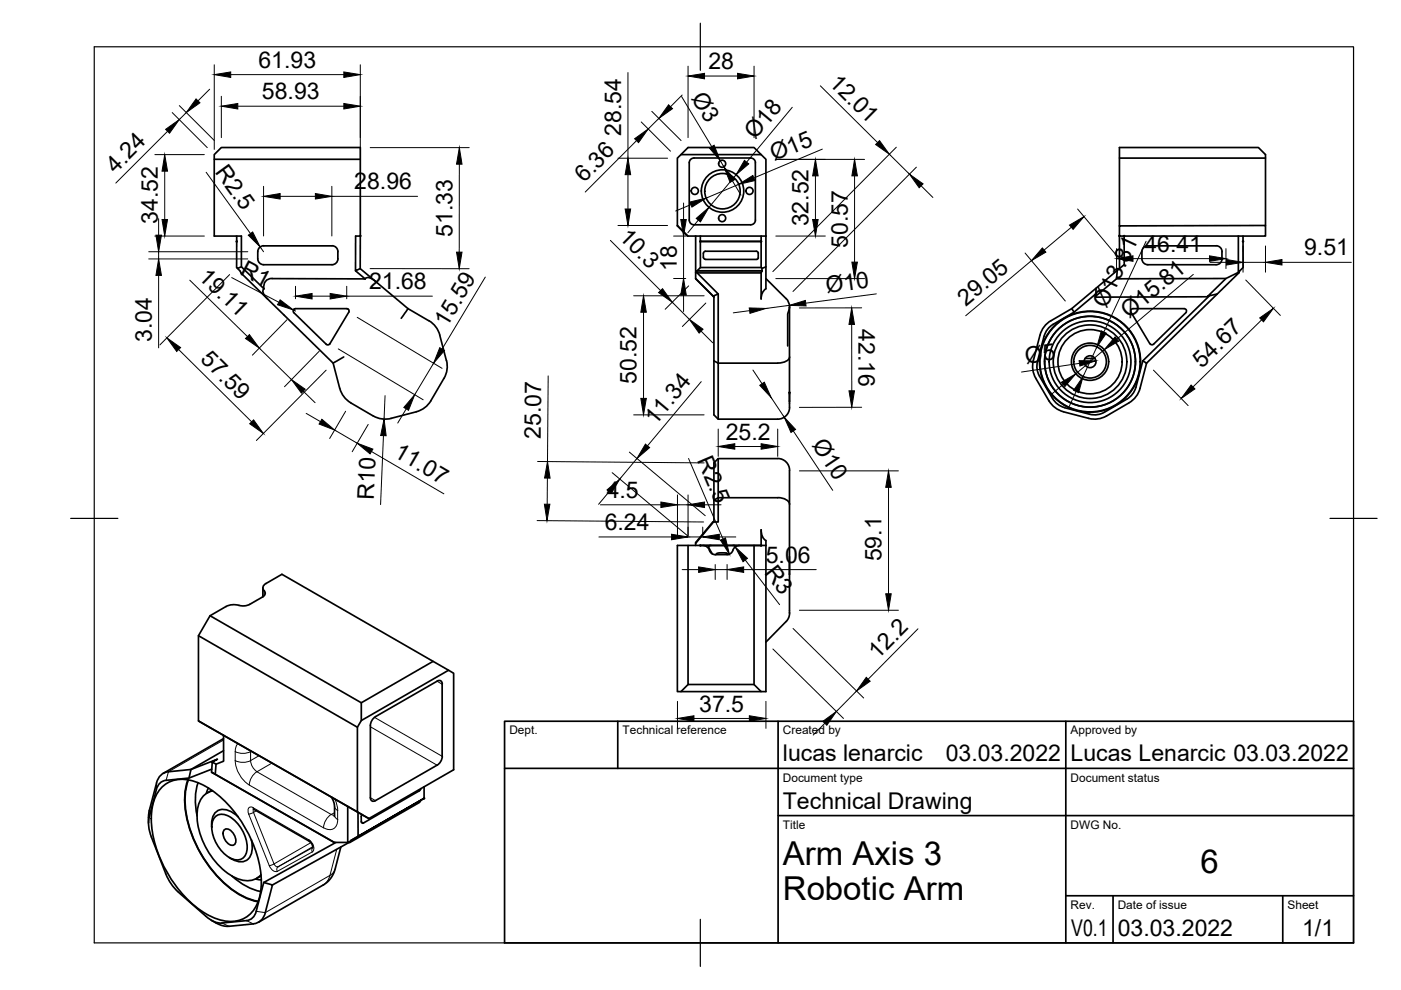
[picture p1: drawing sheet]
<svg xmlns="http://www.w3.org/2000/svg" width="297mm" height="210mm" viewBox="0 0 297 210" stroke-linecap="round" stroke-linejoin="round" font-family="sans-serif">
<!-- layer: Sichtbar -->
<g fill="none" stroke="#000" stroke-width=".36">
<path d="M45.4 33.8h31M144.4 32.8l1.5-1.5h14l1.5 1.5M160.1 34.5v12.2M160.2 34.5a1.01 1.01 0 0 0-1-1h-12.1a1.01 1.01 0 0 0-1 1v12.2a1.01 1.01 0 0 0 1 1h12.1a1.01 1.01 0 0 0 1-1M237.3 33.5h31M50.2 50.1v6.6l.2 .2 .8-.3M50.4 56.9l.5 .5 .2 .5 19.5 19.1 2.3-1.3M71.6 53.4v1.5M71.6 53.4a1.23 1.23 0 0 0-1.2-1.3h-14.5a1.26 1.26 0 0 0-1.2 1.3v1.5a1.26 1.26 0 0 0 1.2 1.2h14.5a1.26 1.26 0 0 0 1.2-1.2M75.4 57.4l2 1.7a.89 .89 0 0 1 1.3-.1l1 .7M76.4 57l10.1 8.4M76.4 50v7l-1 .4v-7.3h1v-18.8h-29.5l-1.5 1.5v17.3h5.8v6.5l4.8 4.6"/>
<path d="M77.2 59.1l-19.5-.1a1.7 1.7 0 0 0-1.8 2.2M77.2 59.1h.2M143.6 47.8v-14.3l.8-.7h17l1 1v16.3M145.9 50.1l-2.3-2.3 2.2 2.3h16.6M147.5 50.1v7.7l1-1.1v-5.5h12.9M147.5 57.8v1.2l3.9 3.9M147.5 59l3.9 4M147.8 57.4h13.8l-.2 .5-13.8-.1M147.8 57.9l4.5 4.4-.9 .4v13.8M148.5 50.1v1.1h12.9M148.5 56.7h12.9M149.1 53.7v.9"/>
<path d="M149.1 53.7l.1-.2 .4-.2h10.7h.3l.2 .4-.1 1.1-.2 .2M149.1 54.6l.3 .3 .2 .1M149.6 55h10.8M161.4 51.2v5.5l.2 .2 .8-.3M161.4 50.1v1.1M161.6 56.9l-.1 .5h-13.7M162.4 50.1v11.1a2.4 2.4 0 0 0-1 2.2v-5.5M162.4 59.1l4.5 4.5 .4 .7 .1 .8M236.7 59.1l-4.3 3.7M236.9 57.3l-4.5 3.8M237.3 50l.1 7M238.3 50.1l.1 6-1.5 1.2-.2 1.8 23.2-.1"/>
<path d="M242.6 52.3l.8-.2h14.4a1.26 1.26 0 0 1 1.3 1.3v1.5a1.26 1.26 0 0 1-1.3 1.2h-14.4a1.26 1.26 0 0 1-1.3-1.2l.1-1.9zM262.6 50.1v7.7l1-1.1-.1-6.6M262.6 57.8l-2.7 1.2-3.9 3.9 2.1-.6 4.6-4.5M268.3 47.8v-15l-1.5-1.5h-29.5v18.8h31v-2.3l-31 .1M56 61.2a.9 .9 0 0 0 0 1.3l.7 .9M62.4 65.5l-.2 .4 .1 .4 6.9 6.8h.4l.3-.2M62.4 65.5h11.2a.49 .49 0 0 1 .3 .7l-4 6.7M69.9 72.9h.1M70.6 77l1.4 5.4M86.5 65.4l-1.4 2.1M86.5 65.4l4.4 2.6M90.9 68l1.3 1.1 .6 .9 .4 1"/>
<path d="M93.2 71.1l1.4 5.3M94.7 76.4l.1 1.7-.4 1.6-3.1 5.3M151.4 76.5v11.5l.9 .9h12.6a2.51 2.51 0 0 0 2.5-2.5M151.4 76.5l.9 .5v11.9M152.3 62.3v14.7h12.6M167.4 65.1v21.3M167.4 65.1l-.4 1.5v6.8M167.4 75.7a2.23 2.23 0 0 1-2.5 1.3M219.1 76.4l-.2 1.7 .5 1.6 3 5.3M220.5 71.1l-1.4 5.3M221.4 71.3l-1.4 5.3-.1 1.6 .5 1.6 2.8 4.7M222.8 68l-.9 .7-.7 .8-.7 1.5"/>
<path d="M223.3 68.8l-1.2 1-.7 1.5M227.2 65.4l-4.4 2.6M230.1 76h2M232.4 62.3l-4.7 3.9-4.4 2.6M242.3 76.5l-1.5 5.6-.7 1.4-1.2 1.1-4.8 2.8M242.3 76.5l.8 .5-1.4 5.4M244.6 73l-.4 .1-.4-.2-4-6.7-.1-.3 .2-.3 .3-.2h10.9l.3 .2 .2 .3-.2 .4-6.8 6.7M256 62.9l-23.6 .1v-1.9l-5.2 4.3 .5 .8M256.4 62.7l-14.1 13.8M258.1 62.3l-15 14.7M72 82.3l.5 1.1 .6 .9 1.3 1.1M74.3 85.4l5.3 3 1.7 .5 1.6-.2"/>
<path d="M91.3 85l-1 1.3-1.5 .8-5.9 1.6M152.3 97.2v8.3h12.6a2.18 2.18 0 0 1 2.5 1.5M167.4 83.3v1.9M167.4 99.7v22.1M167.4 99.7a2.48 2.48 0 0 0-2.5-2.5h-12.6l-.9 .9v12.6M222.4 85l.7 .9 .8 .7 1.6 .7M223.2 84.5l1.1 1.2 1.4 .7M225.4 87.3l5.4 1.4M225.7 86.4l5.9 1.5 1.6-.1 .9-.4M241.7 82.3l-.7 1.6-1.1 1.2-5.3 3.1-1 .4-1.1 .3-1.7-.2M145.9 115.6v29.5h14l1.5 1.5M148.5 115.6h12.9v-3.3a2.56 2.56 0 0 0 1 2.3v32h-18.8v-31h18.8"/>
<path d="M149 115.6a1.71 1.71 0 0 1 1.6 1.5l.6 .4 .4 .1M150.7 115.6l-.4 .1-.1 .3 .8 1.4M151.3 110.7l-3.8 4.5M151.4 106l.9-.5v5.2h-1.2l-3.6 4.3v.6M151.6 117.6h2.6M154.4 117.6l-.4-.3-.9-.1-1 .1-.3 .3M155.4 115.6l.5 .1 .1 .2M156.8 115.6a1.71 1.71 0 0 0-1.6 1.5l-.6 .4-.4 .1M159.9 115.6v29.5M167.4 118v11.8a2.43 2.43 0 0 1-.7 2M42.1 134.8l33.7 19.4M44.5 130.5l32.1 18.5 15.2-8.8 3.3 1.9"/>
<path d="M47.9 128.6l-3.4 1.9-2.4 4.3v18.1l36.1 20.7 18-10.4v-20.5l-1.1-.6-18.5 10.7-.8 1.4v17.9M50.7 128.3l.9 .2 .9-.2 3.2-1.7a.91 .91 0 0 0 .5-.8 .91 .91 0 0 0-.4-.9 1 1 0 0 1 .6-1.2l3.4-1.9 32 18.4M50.7 128.4l-1.5-.2-1.3 .4M55.7 124.6v1.9M166.7 131.8l-4.3 4.3M42.1 152.9l36.1 20.7M47.4 155.9v5.5l-1.6 .6-.2 2.2 25.3 14.4M47.4 159.2l-6.9 3.9-4.8 .5a2.91 2.91 0 0 0-2.5 2.4l-1.6 5.9M47.4 156.6l-12.8 7.4M76.6 149v3.8M78.5 153.8a2.36 2.36 0 0 1 1.1-1.9l13.1-7.5a.66 .66 0 0 1 .7 0 .66 .66 0 0 1 .3 .7l.1 15.3a2.36 2.36 0 0 1-1.1 1.8M78.5 153.8v15.3"/>
<path d="M145.9 145.1l-1.5 1.5M31.7 171.9l-.2 2.6M32.1 177.5l3 7.7 1 1.9 1.7 2.1 5.9 5.1M33.1 167.4l-1.6 6.4 .1 1.7 .5 1.9M34.6 166.6a6.9 6.9 0 0 1 7.8-.5 24.6 24.6 0 0 1 11.6 13.7 17.2 17.2 0 0 1 .7 11.4 6.2 6.2 0 0 1-8.3 3.8 21.3 21.3 0 0 1-10.9-9.9 21.4 21.4 0 0 1-3.1-14.4 7.4 7.4 0 0 1 2.2-4.1zM39.8 165.4a17.2 17.2 0 0 0 .9 11.7 24.9 24.9 0 0 0 11 13.1l3 1M39.9 165.4a17 17 0 0 0 .9 11.7 24.7 24.7 0 0 0 11 13l3 1M40.1 165l.4-1.9 5.6-2.1-1.1 .6-.1 2.1 25.9 14.9h2.9M42 166a13 13 0 0 0-.2 6.9M44.2 167.1l-.5 1.1M44.9 163.7l.7 .5M44.9 163.1l-4.8 1.9-4.9 .5a2.35 2.35 0 0 0-2 1.9"/>
<path d="M44.9 167.6l-1 .5M45 161.6l.8 .4M45.1 167.7a4.6 4.6 0 0 0-3.3 4.8 15.8 15.8 0 0 0 8.5 13.8 4.3 4.3 0 0 0 5-.8M45.5 173.3a2.71 2.71 0 0 1 3.8 .3 8 8 0 0 1 3 6.9 2.21 2.21 0 0 1-3.7 1.3 7.9 7.9 0 0 1-3.6-7.3zM47.6 175.9a1.56 1.56 0 0 1 2 1 1.56 1.56 0 0 1-.1 2.3 2.37 2.37 0 0 1-1.9-3.3zM50.5 173.2a3.9 3.9 0 0 0-4.3-1.3 3.3 3.3 0 0 0-1.3 3.4M53.3 178a3.9 3.9 0 0 1-1 4.4 3 3 0 0 1-3.1-.3M53.7 171.5l12 6.9 .5 .8 .1 .5M70.3 169l.6 1.7v2.4M71.2 178.6l-15.3 8.5M72.3 179.6l-1.5 5.5-.7 1.1-.6 .8-.8 .6-13.9 7.9M73.7 171v7.6h.3l.4-.4 1.5-.9v-5.1"/>
<path d="M74 178.6l-16.2 9M75.9 177.3l14-8-15.5 8.9M76.6 173.1v1.1M76.7 172.7l-.1 .4M89.2 167.2l-.3 .5-11.8 6.8-.4-.1-.1-.2M89.3 169.6l-.4 .5-14.9 8.5M89.9 166.8v2.5M92.7 162.2l-13.1 7.5a.68 .68 0 0 1-.7 .1 .68 .68 0 0 1-.4-.7M43.7 194.3l.6 .5a4.4 4.4 0 0 0 2.8 .9l5.2-.5M44.8 195.1l1 .6M45.8 195.7l.9 .4 1.4 .3 5.6-.5M48.6 181.8l.5 .4"/>
<path d="M49.1 185.7a13.4 13.4 0 0 0 6.2 3.3M54.2 186.4l1.2 .2M55.4 185.7l-1 .6M55.9 187.1l-1.6 6.1a2.38 2.38 0 0 1-2 2M55.9 187.1l1.9 .5-1.6 5.9M56.3 193.5a2.91 2.91 0 0 1-2.6 2.4"/>
<circle cx="153.1" cy="34.7" r=".75"/>
<circle cx="147.3" cy="40.5" r=".75"/>
<circle cx="153.1" cy="46.3" r=".75"/>
<circle cx="153.2" cy="40.5" r="3.8"/>
<circle cx="153.2" cy="40.5" r="4.5"/>
<circle cx="158.9" cy="40.5" r=".75"/>
<circle cx="231.1" cy="76.7" r="10.6"/>
<circle cx="231.1" cy="76.7" r="9.6"/>
<circle cx="231.1" cy="76.7" r="7.8"/>
<circle cx="231.1" cy="76.7" r="6.8"/>
<circle cx="231.1" cy="76.7" r="3.9"/>
<circle cx="231.1" cy="76.7" r="1.26"/>
<circle cx="231.1" cy="76.7" r="3.5"/>
<circle cx="231.1" cy="76.7" r="8.7"/>
<circle cx="231.1" cy="76.7" r="10.7"/>
</g>
<g fill="#000" stroke="#000" stroke-width=".21">
<circle cx="50.2" cy="51.2" r=".17"/>
<circle cx="76.4" cy="50" r=".17"/>
<circle cx="148.5" cy="51.2" r=".17"/>
<circle cx="161.4" cy="51.2" r=".17"/>
<circle cx="237.3" cy="50" r=".17"/>
<circle cx="238.3" cy="50.1" r=".17"/>
<circle cx="263.5" cy="51.2" r=".17"/>
<circle cx="167.4" cy="83.2" r=".17"/>
<circle cx="148.5" cy="115.6" r=".17"/>
<circle cx="161.4" cy="115.6" r=".17"/>
<circle cx="89.9" cy="169.3" r=".17"/>
</g>
<!-- layer: Sichtbar schmal -->
<g fill="none" stroke="#000" stroke-width=".21">
<path d="M56 125.3v1M47.4 156.9l-11.7 6.7-.5 1.9M49.9 159.4v1.9a3.7 3.7 0 0 0 3.2 0M49.9 159.4a3.7 3.7 0 0 0 3.2 0M50.4 157.6l-.4 .9-.1 .8M53.1 159.4v1.9M53.1 159.2v.2M53.3 159.3l-.2 .1M78.5 154.1l14.2 8.1M79.4 152.1l14.3 8.3M92.7 144.4l1 .7M31.6 171.9v1.4"/>
<path d="M33.2 166l-.1 1.4M49.9 161.3a6.6 6.6 0 0 0 3 5.1M52.9 166.4l15.7 9.1M53.1 161.3l.4 1.3 1 1M53.7 171.2a.74 .74 0 0 0-1 .1 .74 .74 0 0 0-.1 .9l4.5 11.3a1.54 1.54 0 0 0 1.7 1.2M53.7 172.2l4.4 11M53.8 172.3l-1.1 .3M53.8 171.6l-.1 .6M53.8 171.6l-.1-.4 11.7 6.8M54.3 171.9l-.6 .3M54.5 163.6l15.7 9.1M54.5 163.6a3.6 3.6 0 0 0-1.6 2.8"/>
<path d="M54.9 160.2l-1.8 1.1M57.7 161.8l-3.2 1.8M65.5 178l.1 .4M65.5 178a1.81 1.81 0 0 1 .7 2.6M65.9 178.7l-7.8 4.5M66.3 179.5l-7.4 4.3M69.8 173l.4-.3 .7 .1 .2 .5 .5 .5a1.83 1.83 0 0 1-.9 1.9 1.83 1.83 0 0 1-2.1-.2 3.5 3.5 0 0 1 1.2-2.5zM70.9 170.9l.2 .5 .5 .5M70.9 172.3l-.7 .4M71 169.4l.4 1 .2 1.5M71.6 171.9v1.9M76.6 174.2l.5 .3"/>
<path d="M78.5 169.1l1.1 .6M88.7 167.5l.2 .2M47.1 195.7l1.4 .7M52.3 195.2l1.4 .7M58.1 183.2l.4 .5 .5 .1M58.1 183.2l-1 .3M66.2 180.6l-7.4 4.2a.72 .72 0 0 1 .2-1M66.2 180.6a.74 .74 0 0 1 .1-.9l-7.4 4.1M71.1 184.3l-.5 .8-.6 .5-.2 .5a2.97 2.97 0 0 1-1.3 1.5M71.4 180.1l-1.4 5.5-13.8 7.9-1.9-.3"/>
</g>
<!-- layer: Border -->
<path d="M20 9.9h267v190h-267zM148.5 4.9v10M15 109.9h10M282 109.9h10M148.5 194.9v10" fill="none" stroke="#000" stroke-width=".25"/>
<!-- layer: TitleBlock -->
<path d="M107 152.9h180v47h-180zM131 152.9v10M165 152.9v47M226 152.9v47M107 162.9h180M165 172.9h122M226 189.9h61M236 189.9v10M272 189.9v10" fill="none" stroke="#000" stroke-width=".36"/>
<!-- layer: Dimensions -->
<g fill="none" stroke="#000" stroke-width=".21">
<path d="M44.4 18.9l-2.4 2.5M45.4 13.7v18M48.9 15.8h24M76.4 13.7v18M133.1 15.4v18.1M145.9 14v15.2M149.4 16.1h7M159.9 14v15.2M173.9 18.2l12.2 12M32.8 32.8h10.5M34.9 36.3v10.2M35.5 27.8l-10.9 11"/>
<path d="M36.5 23.9l7.4 7.4M38 22.4l7.4 7.4M39.5 23.9l-1.5 1.5M43.7 36.5l9.4 13M46.9 20.4v8.8M50.4 22.5h22.5M55.9 39.5v10.5M70.4 39.5v10.5M78.5 31.3h21M97.4 34.8v18.7M131 33.5h10.5M133.1 37v7.3"/>
<path d="M135 29.8l-10.9 10.9M136 25.9l6.2 6.2M138.2 23.6l6.2 6.2M139.7 25.1l-2.3 2.2M144.5 20.5l6.4 10.6M144.6 20.1l-2.4 2.5M152.7 34.1l.8 1.3M155.3 38.4l1.8 3M156.1 37.1l-5.8 6.9M156.6 39.1l-6.9 2.9M164.5 33.8h18.8M168 22.7l-9.7 11.7"/>
<path d="M172.9 37.3v9.2M174.3 31.6l-14.5 6.1M181.2 37.3v18.3M188.6 32.7l4.2 4.2M190 31.2l-26.1 26.4M194.3 35.4l-26.2 26.4M195.3 39.4l2.5 2.5M31.5 53.4h21M31.5 54.9h21M32.8 50.1h10.5M33.6 46.4v3.5M33.6 53.4v1.5"/>
<path d="M33.6 58.4v15.4M40.2 59.4l12.3 12M48.7 58.2l-14.8 14.9M49.1 58.9l10 5.2M55.2 52.4l.7 1M59.4 41.6h7.5M70.4 41.6h18.1M78.5 57h21M102.9 58.8l-9.2 15.2M129.4 51l10.7 10.6M131 47.8h10.5M142.8 50.1h2.6"/>
<path d="M142.8 59h2.6M144.9 43v3.5M144.9 50.1v8.9M146.5 43.4l-3.2 1.3M148.1 46.7l-2.3 2.7M164.5 50.1h10.5M164.5 59.1h18.8M217.3 53.7l8.6 10.1M218.7 55.3l-14 11.6M227.1 48.2l-5.7 4.8M228.5 44.3l8.5 10.2M236.7 52.7v4.3"/>
<path d="M240.2 54.8h16.2M243 51.2l-9 19.2M253 58.2l-16.2 13.7M256.5 55.6h3.5M259.9 52.7v4.3M263.5 52.1v5.6M263.5 55.6h4.8M264.1 59.4l7.4 7.5M268.3 52.1v5.6M271.8 55.6h14.7M37.9 74.1l15.5 15.3M55 73.8l6.8 6.7"/>
<path d="M60.8 67.8l-7.3 7.5M62.2 65.7l.5 .2M62.7 60.7v2.6M66.2 62.8h3.8M67.7 74.5l-7.4 7.5M69.2 78.5l-14.8 14.9M71.7 74l18 10.8M73.5 60.7v2.6M73.5 62.8h18.2M75.7 67.3l18 10.8M91.9 77l-4 6.7M116.2 79.7l-.1 18.2"/>
<path d="M134.3 62.7h15M136.4 66.2v18.3M142.5 64.1l3.7 3.6M144.9 62.5v3.6M146 60.6l-5 5M148.6 70.2l2.5 2.5M149.6 64.3l-4.9 4.9M158.9 65.9l-3.4 .4M159.6 78.5l2 2.9M167.4 64.7l-5 .7M180.6 68.8v14.1M182.7 65.3h-13.2"/>
<path d="M185.8 62.3l-15 2M228.9 77l-12.3 1.9M232.6 73.6l-3 6.2M234.1 74.1l-6 5.2M244.6 78.5l7.3 7.5M267.5 67.8l-14.6 14.2M64.3 82.9l2.5 2.5M64.9 87.6l3 1.8M71 91.2l4.7 2.8M73.3 87.2l-3.4 5.8M78.1 90l-3.4 5.8M78.8 95.7l15.3 9"/>
<path d="M81.3 92.4l-.6 14.6M81.6 83.9l-.2 5M86.1 86.7l-1.8 3M114 97.8l35.3 .3M133.4 95.9l16.1 13.4M134.3 88h15M135 97.2l-3.6 4.4M146 97.2l7.3 17.1M148.7 80.9l-11.4 13.6M152.3 91v5.8M155.8 94.7h5.6M163.5 84.3l2.8 4.1"/>
<path d="M164.9 91v5.8M168.2 91.4l8.4 12.6M169.5 99.8h21M182.7 86.4h-13.2M225.4 81.5l-2.7 2.3M228.2 83l-1.5 3.2M113.9 110.4l35.3 .3M116.1 101.4l-.1 5.5M127 113.8h15.4M127.3 107h12.8M129.2 104.2l-2.3 2.7M129.8 100.2l16.1 13.5"/>
<path d="M143.6 104.9v8.7M143.6 107h2.3M145.9 104.9v8.7M145.9 113.8h3.1M149 111.8v1.8M149.4 107h3.5M151.6 119.7v3.2M152.5 113.8h3.5M154.2 119.7v3.2M158 118.7l7.3 9.5M188.4 103.3v22.6M144.6 120.8h3.5"/>
<path d="M151.6 120.8h2.6M157.7 120.8h15.4M163.9 137.6l14.9 14.7M168.1 133.3l15 14.7M169.5 129.4h21M194.6 133.3l-10.5 10.7M143.6 148.7v5.7M147.1 152.3h11.8M162.4 148.7v5.7M174.9 153.3l-2.5 2.5M181.6 146.5l-4.3 4.3"/>
</g>
<g fill="#000" stroke="#000" stroke-width=".21">
<path d="M45.4 15.8l3.5-.5v1.1zM72.9 15.3l3.5 .5-3.5 .6zM145.9 16.1l3.5-.5v1.1zM156.4 15.6l3.5 .5-3.5 .6zM34.9 32.8l.6 3.5h-1.1zM35.1 27.4l2.9-2-2.1 2.9zM41.6 21l.8 .8-2.9 2.1zM46.9 22.5l3.5-.6v1.2zM72.9 21.9l3.5 .6-3.5 .6zM97.4 31.3l.6 3.5h-1.2zM133.1 33.5l.6 3.5h-1.2zM134.6 29.4l2.8-2.1-2 2.9z"/>
<path d="M141.8 22.2l.8 .8-2.9 2.1zM150.4 31.4l1-.6 1.3 3.3zM153.5 35.4l2.3 2.7-1 .6zM157.8 34l.9 .7-2.6 2.4zM156.6 39.1l3-1.9 .5 1.1zM172.9 33.8l.6 3.5h-1.2zM181.2 33.8l.6 3.5h-1.2zM185.7 30.6l.8-.8 2.1 2.9zM192.8 36.9l2.9 2.1-.8 .8zM33.1 49.9h1.1l-.6 3.5zM33.6 54.9l.6 3.5h-1.1zM34.4 46.5h1.1l-.6 3.6z"/>
<path d="M52.6 49.9l1-.7 1.6 3.2zM55.9 41.6l3.5-.6v1.2zM66.9 41l3.5 .6-3.5 .6zM96.8 53.5h1.2l-.6 3.5zM132.5 44.3h1.2l-.6 3.5zM144.3 46.5h1.2l-.6 3.6zM146.3 42.8l3.4-.8-3 1.9zM147.6 46.3l2.7-2.3-1.8 3zM172.3 46.5h1.2l-.6 3.6zM180.6 55.6h1.2l-.6 3.5zM221 52.6l.7 .9-3 1.8zM226.8 47.7l3-1.8-2.3 2.7z"/>
<path d="M236.7 54.8l3.5-.6v1.2zM256.4 54.2l3.5 .6-3.5 .6zM260 55l3.5 .6-3.5 .6zM268.3 55.6l3.5-.6v1.2zM35.4 71.6l2.9 2.1-.8 .8zM52 71.8l.9-.9 2.1 2.9zM59.4 63.6l2.8 2.1-3.4-1.1zM62.7 62.8l3.5-.6v1.2zM70 62.2l3.5 .6-3.5 .6zM93.2 73.7l1 .6-2.3 2.7zM136.4 62.7l.6 3.5h-1.1zM139.6 62l.9-.8 2 2.9z"/>
<path d="M144.9 59l.6 3.5h-1.2zM146.2 67.7l2.9 2.1-.9 .8zM158.9 65.3l3.5 .1-3.4 1zM167.4 64.7l3.4-1 .1 1.2zM180.6 65.3l.6 3.5h-1.2zM228.8 76.5h3.5l-3.3 1.1zM233.5 70.2l1.1 .4-2 3zM236.4 71.5l.8 .8-3.1 1.8zM267.1 67.4l2.9-2-2.1 2.8zM53.8 89l2 2.9-2.9-2.1zM61.8 80.5l2.9 2-.8 .8zM68.2 88.9l2.8 2.3-3.4-1.3z"/>
<path d="M75.7 94l3.4 1.2-.6 1zM81.4 88.9l.5 3.5-1.2-.1zM87.9 83.7l-1.3 3.3-1-.6zM135.9 84.5h1.1l-.6 3.5zM136.8 94.2l.9 .7-2.7 2.3zM152.3 94.7l3.5-.6v1.1zM161.4 94.1l3.5 .6-3.5 .5zM161.1 81.7l1-.7 1.4 3.3zM166.3 88.4l2.4 2.7-1 .6zM180 82.9h1.2l-.6 3.5zM225 81.1l3.1-1.8-2.3 2.7zM229.6 79.8l-.9 3.4-1.1-.4z"/>
<path d="M252.5 81.6l.8 .9-2.9 2zM115.4 106.9h1.2l-.6 3.5zM116.1 97.9l.5 3.5h-1.1zM128.7 103.9l2.7-2.3-1.8 3zM140.1 106.4l3.5 .6-3.5 .6zM142.4 113.3l3.5 .5-3.5 .6zM145.9 107l3.5-.6v1.2zM149 113.8l3.5-.5v1.1zM152.7 114.5l1.1-.4 .8 3.4zM155.9 116l2.6 2.4-1 .7zM188.4 99.8l.6 3.5h-1.2zM148.1 120.2l3.5 .6-3.5 .6z"/>
<path d="M154.2 120.8l3.5-.6v1.2zM187.8 125.9h1.2l-.6 3.5zM143.6 152.3l3.5-.5v1.1zM158.9 151.8l3.5 .5-3.5 .6zM174.5 152.9l2.8-2.1-2 3zM183.7 143.6l.8 .8-2.9 2.1z"/>
</g>
<g font-size="7">
<text x="166" y="183.4">Arm Axis 3</text>
<text x="254.5" y="185.2">6</text>
<text x="166" y="190.9">Robotic Arm</text>
</g>
<g font-size="4.9">
<text x="54.8" y="14.4">61.93</text>
<text x="150.2" y="14.7">28</text>
<text x="175.6" y="17.8" transform="rotate(45 175.6 17.8)">12.01</text>
<text x="55.5" y="21.1">58.93</text>
<text x="146.5" y="20.7" transform="rotate(59 146.5 20.7)">Ø3</text>
<text x="131.7" y="28.8" transform="rotate(-90 131.7 28.8)">28.54</text>
<text x="160.1" y="29.8" transform="rotate(-50 160.1 29.8)">Ø18</text>
<text x="164.1" y="34.2" transform="rotate(-23 164.1 34.2)">Ø15</text>
<text x="24.5" y="36.9" transform="rotate(-45 24.5 36.9)">4.24</text>
<text x="45.5" y="36.5" transform="rotate(54 45.5 36.5)">R2.5</text>
<text x="75.1" y="40.2">28.96</text>
<text x="123.9" y="38.8" transform="rotate(-45 123.9 38.8)">6.36</text>
<text x="33.5" y="47.5" transform="rotate(-90 33.5 47.5)">34.52</text>
<text x="95.9" y="50.2" transform="rotate(-90 95.9 50.2)">51.33</text>
<text x="131.1" y="50.5" transform="rotate(45 131.1 50.5)">10.3</text>
<text x="171.4" y="48" transform="rotate(-90 171.4 48)">32.52</text>
<text x="179.7" y="52.5" transform="rotate(-90 179.7 52.5)">50.57</text>
<text x="242.6" y="53.4">46.41</text>
<text x="41.9" y="59" transform="rotate(44 41.9 59)">19.11</text>
<text x="50.7" y="58.1" transform="rotate(28 50.7 58.1)">R1</text>
<text x="143.5" y="57.4" transform="rotate(-90 143.5 57.4)">18</text>
<text x="276.5" y="54.2">9.51</text>
<text x="78.3" y="61.3">21.68</text>
<text x="175.3" y="62.1" transform="rotate(-8 175.3 62.1)">Ø10</text>
<text x="204.8" y="65" transform="rotate(-40 204.8 65)">29.05</text>
<text x="234.6" y="65.5" transform="rotate(-65 234.6 65.5)">Ø13.81</text>
<text x="94.7" y="69.5" transform="rotate(-59 94.7 69.5)">15.59</text>
<text x="182" y="69.8" transform="rotate(90 182 69.8)">42.16</text>
<text x="239.4" y="67.7" transform="rotate(-40 239.4 67.7)">Ø15.81</text>
<text x="32.2" y="72.6" transform="rotate(-90 32.2 72.6)">3.04</text>
<text x="42.3" y="76.4" transform="rotate(45 42.3 76.4)">57.59</text>
<text x="217.6" y="77.2" transform="rotate(-9 217.6 77.2)">Ø5</text>
<text x="135" y="81.4" transform="rotate(-90 135 81.4)">50.52</text>
<text x="254.8" y="78.2" transform="rotate(-44 254.8 78.2)">54.67</text>
<text x="114.7" y="93.1" transform="rotate(-90 114.7 93.1)">25.07</text>
<text x="139" y="90.2" transform="rotate(-50 139 90.2)">11.34</text>
<text x="153.9" y="93.2">25.2</text>
<text x="172.1" y="94.4" transform="rotate(56 172.1 94.4)">Ø10</text>
<text x="83.3" y="96.7" transform="rotate(30 83.3 96.7)">11.07</text>
<text x="147.7" y="97.6" transform="rotate(67 147.7 97.6)">R2.5</text>
<text x="79.3" y="105.9" transform="rotate(-88 79.3 105.9)">R10</text>
<text x="128.6" y="105.6">4.5</text>
<text x="128.2" y="112.4">6.24</text>
<text x="162.4" y="119.3">5.06</text>
<text x="186.9" y="119" transform="rotate(-90 186.9 119)">59.1</text>
<text x="161.9" y="121.4" transform="rotate(52 161.9 121.4)">R3</text>
<text x="186.1" y="139.9" transform="rotate(-45 186.1 139.9)">12.2</text>
<text x="148.3" y="150.9">37.5</text>
<text x="166" y="161.4">lucas lenarcic</text>
<text x="200.5" y="161.4">03.03.2022</text>
<text x="227" y="161.4">Lucas Lenarcic 03.03.2022</text>
<text x="166" y="171.4">Technical Drawing</text>
<text x="227.1" y="198.6">V0.1</text>
<text x="237" y="198.4">03.03.2022</text>
<text x="276.1" y="198.6">1/1</text>
</g>
<g font-size="2.5">
<text x="108" y="155.7">Dept.</text>
<text x="132" y="155.7">Technical reference</text>
<text x="166" y="155.7">Created by</text>
<text x="227" y="155.7">Approved by</text>
<text x="166" y="165.7">Document type</text>
<text x="227" y="165.7">Document status</text>
<text x="166" y="175.7">Title</text>
<text x="227" y="175.7">DWG No.</text>
<text x="227" y="192.7">Rev.</text>
<text x="237" y="192.7">Date of issue</text>
<text x="273" y="192.7">Sheet</text>
</g>
</svg>
